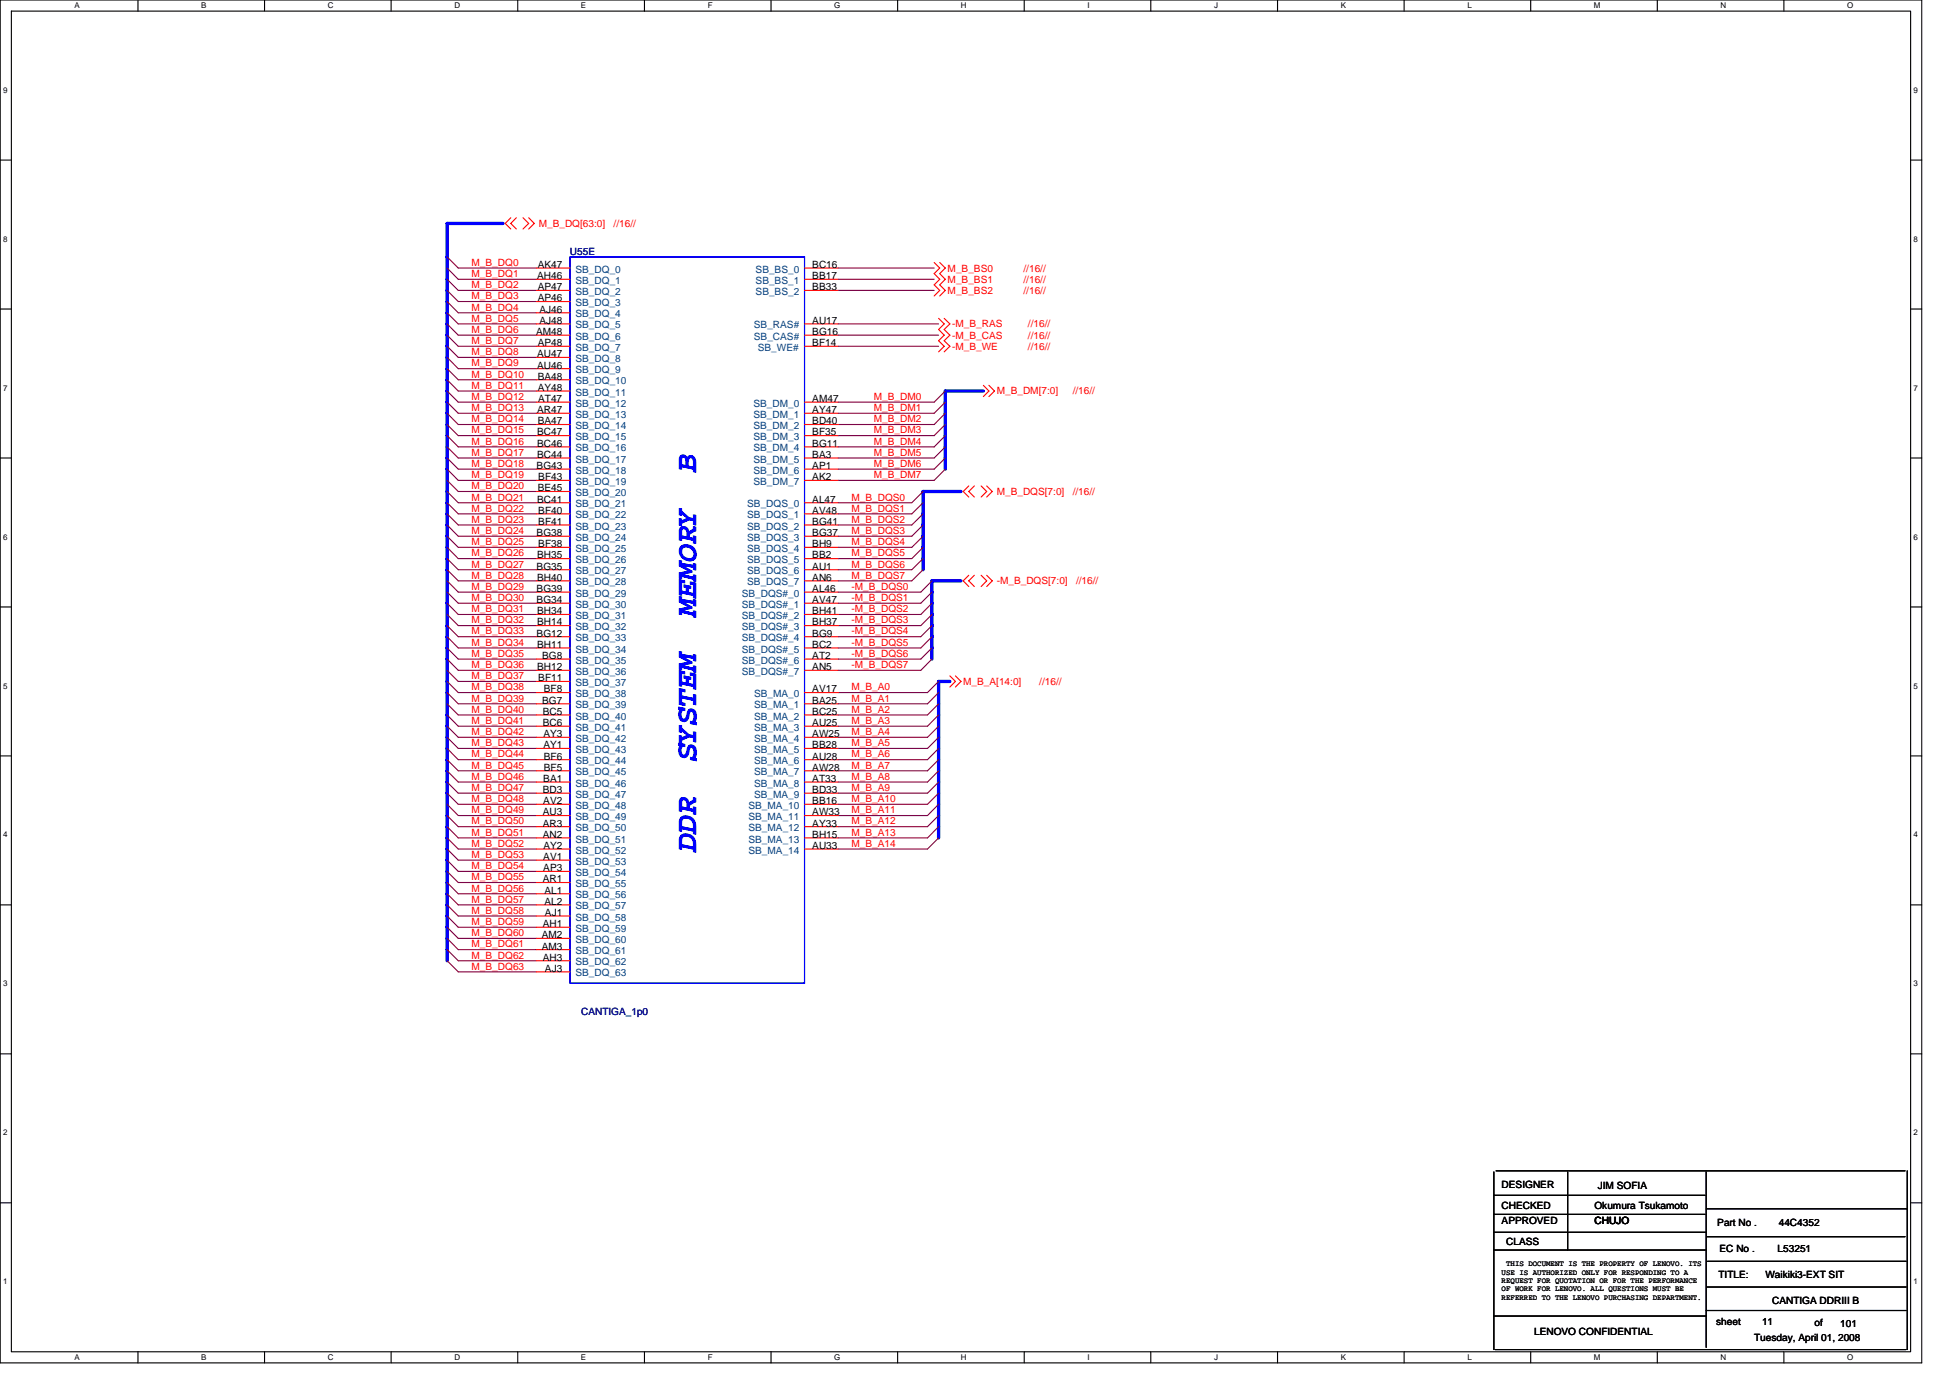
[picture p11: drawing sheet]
<svg xmlns="http://www.w3.org/2000/svg" width="297mm" height="210mm" viewBox="0 0 297 210" stroke-linecap="round" stroke-linejoin="round" font-family="sans-serif">
<path d="M0 0h292.7v207.6h-292.7zM1.7 1.7h289.3v204.2h-289.3z" fill="none" stroke="#000" stroke-width=".17"/>
<g fill="#fff">
<path d="M11.4 .2h.7v1.3h-.7z"/>
<path d="M11.4 206.1h.7v1.3h-.7z"/>
</g>
<path d="M21 0v1.7M21 205.9v1.7" fill="none" stroke="#000" stroke-width=".17"/>
<g fill="#fff">
<path d="M30.6 .2h.8v1.3h-.8z"/>
<path d="M30.6 206.1h.8v1.3h-.8z"/>
</g>
<path d="M40.3 0v1.7M40.3 205.9v1.7" fill="none" stroke="#000" stroke-width=".17"/>
<g fill="#fff">
<path d="M49.9 .2h.9v1.3h-.9z"/>
<path d="M49.9 206.1h.9v1.3h-.9z"/>
</g>
<path d="M59.6 0v1.7M59.6 205.9v1.7" fill="none" stroke="#000" stroke-width=".17"/>
<g fill="#fff">
<path d="M69.2 .2h.9v1.3h-.9z"/>
<path d="M69.2 206.1h.9v1.3h-.9z"/>
</g>
<path d="M78.9 0v1.7M78.9 205.9v1.7" fill="none" stroke="#000" stroke-width=".17"/>
<g fill="#fff">
<path d="M88.5 .2h.8v1.3h-.8z"/>
<path d="M88.5 206.1h.8v1.3h-.8z"/>
</g>
<path d="M98.2 0v1.7M98.2 205.9v1.7" fill="none" stroke="#000" stroke-width=".17"/>
<g fill="#fff">
<path d="M107.8 .2h.7v1.3h-.7z"/>
<path d="M107.8 206.1h.7v1.3h-.7z"/>
</g>
<path d="M117.5 0v1.7M117.5 205.9v1.7" fill="none" stroke="#000" stroke-width=".17"/>
<g fill="#fff">
<path d="M127.1 .2h.9v1.3h-.9z"/>
<path d="M127.1 206.1h.9v1.3h-.9z"/>
</g>
<path d="M136.7 0v1.7M136.7 205.9v1.7" fill="none" stroke="#000" stroke-width=".17"/>
<g fill="#fff">
<path d="M146.4 .2h.8v1.3h-.8z"/>
<path d="M146.4 206.1h.8v1.3h-.8z"/>
</g>
<path d="M156 0v1.7M156 205.9v1.7" fill="none" stroke="#000" stroke-width=".17"/>
<g fill="#fff">
<path d="M165.6 .2h.4v1.3h-.4z"/>
<path d="M165.6 206.1h.4v1.3h-.4z"/>
</g>
<path d="M175.3 0v1.7M175.3 205.9v1.7" fill="none" stroke="#000" stroke-width=".17"/>
<g fill="#fff">
<path d="M184.9 .2h.6v1.3h-.6z"/>
<path d="M184.9 206.1h.6v1.3h-.6z"/>
</g>
<path d="M194.6 0v1.7M194.6 205.9v1.7" fill="none" stroke="#000" stroke-width=".17"/>
<g fill="#fff">
<path d="M204.2 .2h.8v1.3h-.8z"/>
<path d="M204.2 206.1h.8v1.3h-.8z"/>
</g>
<path d="M213.9 0v1.7M213.9 205.9v1.7" fill="none" stroke="#000" stroke-width=".17"/>
<g fill="#fff">
<path d="M223.5 .2h.7v1.3h-.7z"/>
<path d="M223.5 206.1h.7v1.3h-.7z"/>
</g>
<path d="M233.2 0v1.7M233.2 205.9v1.7" fill="none" stroke="#000" stroke-width=".17"/>
<g fill="#fff">
<path d="M242.8 .2h1v1.3h-1z"/>
<path d="M242.8 206.1h1v1.3h-1z"/>
</g>
<path d="M252.5 0v1.7M252.5 205.9v1.7" fill="none" stroke="#000" stroke-width=".17"/>
<g fill="#fff">
<path d="M262.1 .2h.8v1.3h-.8z"/>
<path d="M262.1 206.1h.8v1.3h-.8z"/>
</g>
<path d="M271.7 0v1.7M271.7 205.9v1.7" fill="none" stroke="#000" stroke-width=".17"/>
<g fill="#fff">
<path d="M281.4 .2h.9v1.3h-.9z"/>
<path d="M281.4 206.1h.9v1.3h-.9z"/>
<path d="M.5 13h.6v1.4h-.6z"/>
<path d="M291.5 13h.6v1.4h-.6z"/>
<path d="M.5 35.7h.6v1.4h-.6z"/>
<path d="M291.5 35.7h.6v1.4h-.6z"/>
</g>
<path d="M0 24.4h1.7M291 24.4h1.7" fill="none" stroke="#000" stroke-width=".17"/>
<g fill="#fff">
<path d="M.5 58.4h.6v1.4h-.6z"/>
<path d="M291.5 58.4h.6v1.4h-.6z"/>
</g>
<path d="M0 47.1h1.7M291 47.1h1.7" fill="none" stroke="#000" stroke-width=".17"/>
<g fill="#fff">
<path d="M.5 81.1h.6v1.3h-.6z"/>
<path d="M291.5 81.1h.6v1.3h-.6z"/>
</g>
<path d="M0 69.8h1.7M291 69.8h1.7" fill="none" stroke="#000" stroke-width=".17"/>
<g fill="#fff">
<path d="M.5 103.8h.6v1.3h-.6z"/>
<path d="M291.5 103.8h.6v1.3h-.6z"/>
</g>
<path d="M0 92.5h1.7M291 92.5h1.7" fill="none" stroke="#000" stroke-width=".17"/>
<g fill="#fff">
<path d="M.5 126.5h.6v1.3h-.6z"/>
<path d="M291.5 126.5h.6v1.3h-.6z"/>
</g>
<path d="M0 115.1h1.7M291 115.1h1.7" fill="none" stroke="#000" stroke-width=".17"/>
<g fill="#fff">
<path d="M.5 149.2h.6v1.3h-.6z"/>
<path d="M291.5 149.2h.6v1.3h-.6z"/>
</g>
<path d="M0 137.8h1.7M291 137.8h1.7" fill="none" stroke="#000" stroke-width=".17"/>
<g fill="#fff">
<path d="M.5 171.9h.6v1.3h-.6z"/>
<path d="M291.5 171.9h.6v1.3h-.6z"/>
</g>
<path d="M0 160.5h1.7M291 160.5h1.7" fill="none" stroke="#000" stroke-width=".17"/>
<g fill="#fff">
<path d="M.5 194.6h.6v1.3h-.6z"/>
<path d="M291.5 194.6h.6v1.3h-.6z"/>
</g>
<g fill="none" stroke="#000" stroke-width=".17">
<path d="M227.6 178.5v27.1M227.9 178.4h62.3M238.8 178.5v11.9M259.9 178.5v26.7M290.5 178.4v27.2M0 183.2h1.7M227.6 182.1h32.1M227.6 185h32.1M227.6 187.7h32.3M227.6 190.4h32.3M259.9 199.6h30.5M259.9 184.1h30.6"/>
<path d="M260.1 192.1h30.3M260.1 188.4h30.1M260.1 196h30.3M291 183.2h1.7M227.6 200.5h32.3M227.7 205.6h62.7"/>
</g>
<g fill="none" stroke="#800040" stroke-width=".17">
<path d="M68.1 39.1l1.7 1.7h11.9M68.1 56.2l1.7 1.6h11.9M68.1 59.6l1.7 1.7h11.9M68.1 54.4l1.7 1.8h11.9M68.1 44.2l1.7 1.7h11.9M68.1 57.8l1.7 1.8h11.9M68.1 51.1l1.7 1.6h11.9M68.1 45.9l1.7 1.7h11.9M68.1 47.6l1.7 1.7h11.9M68.1 40.8l1.7 1.7h11.9M68.1 49.3l1.7 1.8h11.9M68.1 52.7l1.7 1.7h11.9"/>
<path d="M68.1 42.5l1.7 1.7h11.9M127.7 52.7h15.3M127.7 40.8h14.6M127.7 49.3h15.3M127.7 42.5h14.6M127.7 51.1h15.3M127.7 44.2h14.6M144 59.6l-1.7 1.7h-14.6M68.1 61.3l1.7 1.6h11.9M68.1 69.8l1.7 1.7h11.9M68.1 71.5l1.7 1.7h11.9M68.1 66.4l1.7 1.7h11.9"/>
<path d="M68.1 78.3l1.7 1.7h11.9M68.1 68.1l1.7 1.7h11.9M68.1 74.9l1.7 1.7h11.9M68.1 76.6l1.7 1.7h11.9M68.1 80l1.7 1.7h11.9M68.1 62.9l1.7 1.8h11.9M68.1 73.2l1.7 1.7h11.9M68.1 64.7l1.7 1.7h11.9M140.6 78.3l-1.7 1.7h-11.2M140.6 74.9l-1.7 1.7h-11.2M140.6 76.6l-1.7 1.7h-11.2M140.6 80l-1.7 1.7h-11.2"/>
<path d="M144 61.3l-1.7 1.6h-14.6M144 69.8l-1.7 1.7h-14.6M144 71.5l-1.7 1.7h-14.6M144 66.4l-1.7 1.7h-14.6M144 68.1l-1.7 1.7h-14.6M144 62.9l-1.7 1.8h-14.6M144 64.7l-1.7 1.7h-14.6M68.1 98.7l1.7 1.7h11.9M68.1 95.3l1.7 1.7h11.9M68.1 97l1.7 1.7h11.9M68.1 91.9l1.7 1.7h11.9M68.1 81.7l1.7 1.7h11.9"/>
<path d="M68.1 90.2l1.7 1.7h11.9M68.1 83.4l1.7 1.7h11.9M68.1 85.1l1.7 1.7h11.9M68.1 88.5l1.7 1.7h11.9M68.1 86.8l1.7 1.7h11.9M68.1 93.6l1.7 1.7h11.9M140.6 81.7l-1.7 1.7h-11.2M140.6 83.4l-1.7 1.7h-11.2M140.6 85.1l-1.7 1.7h-11.2M140.6 86.8l-1.7 1.7h-11.2M142 98.7l-1.7 1.7h-12.6M142 95.3l-1.7 1.7h-12.6"/>
<path d="M142 97l-1.7 1.7h-12.6M142 91.9l-1.7 1.7h-12.6M142 90.2l-1.7 1.7h-12.6M142 88.5l-1.7 1.7h-12.6M142 93.6l-1.7 1.7h-12.6M68.1 117.4l1.7 1.7h11.9M68.1 108.9l1.7 1.7h11.9M68.1 110.6l1.7 1.7h11.9M68.1 102.1l1.7 1.7h11.9M68.1 119.1l1.7 1.7h11.9M68.1 103.8l1.7 1.7h11.9M68.1 107.2l1.7 1.7h11.9"/>
<path d="M68.1 105.5l1.7 1.7h11.9M68.1 112.3l1.7 1.7h11.9M68.1 115.7l1.7 1.7h11.9M68.1 114l1.7 1.7h11.9M68.1 100.4l1.7 1.7h11.9M142 100.4l-1.7 1.7h-12.6M143 117.4l-1.7 1.7h-13.6M143 108.9l-1.7 1.7h-13.6M143 110.6l-1.7 1.7h-13.6M143 119.1l-1.7 1.7h-13.6M143 103.8l-1.7 1.7h-13.6M143 107.2l-1.7 1.7h-13.6"/>
<path d="M143 105.5l-1.7 1.7h-13.6M143 112.3l-1.7 1.7h-13.6M143 115.7l-1.7 1.7h-13.6M143 114l-1.7 1.7h-13.6M68.1 125.9l1.7 1.7h11.9M68.1 131l1.7 1.7h11.9M68.1 124.2l1.7 1.7h11.9M68.1 132.7l1.7 1.7h11.9M68.1 137.8l1.7 1.7h11.9M68.1 129.3l1.7 1.7h11.9M68.1 139.5l1.7 1.7h11.9M68.1 136.1l1.7 1.7h11.9"/>
<path d="M68.1 127.6l1.7 1.7h11.9M68.1 120.8l1.7 1.7h11.9M68.1 134.4l1.7 1.7h11.9M68.1 122.5l1.7 1.7h11.9M143 125.9l-1.7 1.7h-13.6M143 124.2l-1.7 1.7h-13.6M143 127.6l-1.7 1.7h-13.6M143 120.8l-1.7 1.7h-13.6M143 122.5l-1.7 1.7h-13.6M68.1 142.9l1.7 1.8h11.9M68.1 141.2l1.7 1.7h11.9M68.1 146.3l1.7 1.7h11.9"/>
<path d="M68.1 144.7l1.7 1.6h11.9"/>
</g>
<path d="M76.6 34h-8.5v112.3M149.8 59.6h-5.8v11.9M146.4 74.9h-5.8v11.9M146.4 88.5h-4.4v11.9M144.7 103.8h-1.7v23.8" fill="none" stroke="#00f" stroke-width=".51"/>
<g fill="none" stroke="#f00" stroke-width=".17">
<path d="M77.8 33.2l-.8 .8 .8 .9M78.7 33.2l-.9 .8 .9 .9M79.7 33.2l.8 .8-.8 .9M80.5 33.2l.9 .8-.9 .9M142.3 40l.8 .8-.8 .9 .8 .8-.8 .9 .8 .8-.8 .9M143.1 40l.9 .8-.9 .9 .9 .8-.9 .9 .9 .8-.9 .9M81.7 40.8h5.1M81.7 42.5h5.1M81.7 57.8h5.1M81.7 59.6h5.1M81.7 44.2h5.1M81.7 45.9h5.1"/>
<path d="M81.7 47.6h5.1M81.7 49.3h5.1M81.7 51.1h5.1M81.7 52.7h5.1M81.7 54.4h5.1M81.7 56.2h5.1M122.6 40.8h5.1M122.6 42.5h5.1M122.6 44.2h5.1M122.6 49.3h5.1M122.6 51.1h5.1M122.6 52.7h5.1"/>
<path d="M143 48.5l.8 .8-.8 .9 .8 .9-.8 .8 .8 .8-.8 .9M143.8 48.5l.9 .8-.9 .9 .9 .9-.9 .8 .9 .8-.9 .9M149.8 58.7l.8 .9-.8 .8M150.6 58.7l.9 .9-.9 .8M81.7 61.3h5.1M81.7 62.9h5.1M81.7 64.7h5.1M81.7 66.4h5.1M81.7 68.1h5.1M81.7 69.8h5.1M81.7 71.5h5.1M81.7 73.2h5.1"/>
<path d="M81.7 74.9h5.1M81.7 76.6h5.1M81.7 78.3h5.1M81.7 80h5.1M122.6 61.3h5.1M122.6 62.9h5.1M122.6 64.7h5.1M122.6 66.4h5.1M122.6 68.1h5.1M122.6 69.8h5.1M122.6 71.5h5.1M122.6 73.2h5.1"/>
<path d="M122.6 76.6h5.1M122.6 78.3h5.1M122.6 80h5.1M147.6 74l-.9 .9 .9 .8M148.4 74l-.8 .9 .8 .8M149.5 74l.8 .9-.8 .8M150.3 74l.8 .9-.8 .8M81.7 81.7h5.1M81.7 83.4h5.1M81.7 85.1h5.1M81.7 86.8h5.1M81.7 88.5h5.1"/>
<path d="M81.7 90.2h5.1M81.7 91.9h5.1M81.7 93.6h5.1M81.7 95.3h5.1M81.7 97h5.1M81.7 98.7h5.1M122.6 81.7h5.1M122.6 83.4h5.1M122.6 85.1h5.1M122.6 86.8h5.1M122.6 88.5h5.1M122.6 90.2h5.1"/>
<path d="M122.6 91.9h5.1M122.6 93.6h5.1M122.6 95.3h5.1M122.6 97h5.1M122.6 98.7h5.1M147.6 87.6l-.9 .9 .9 .8M148.4 87.6l-.8 .9 .8 .8M149.5 87.6l.8 .9-.8 .8M150.3 87.6l.8 .9-.8 .8M81.7 100.4h5.1M81.7 102.1h5.1M81.7 103.8h5.1"/>
<path d="M81.7 105.5h5.1M81.7 107.2h5.1M81.7 108.9h5.1M81.7 110.6h5.1M81.7 112.3h5.1M81.7 114h5.1M81.7 115.7h5.1M81.7 117.4h5.1M81.7 119.1h5.1M122.6 100.4h5.1M122.6 102.1h5.1M122.6 105.5h5.1"/>
<path d="M122.6 107.2h5.1M122.6 108.9h5.1M122.6 110.6h5.1M122.6 112.3h5.1M122.6 114h5.1M122.6 115.7h5.1M122.6 117.4h5.1M122.6 119.1h5.1M144.7 103l.8 .8-.8 .8M145.5 103l.9 .8-.9 .8M81.7 120.8h5.1M81.7 122.5h5.1"/>
<path d="M81.7 124.2h5.1M81.7 125.9h5.1M81.7 127.6h5.1M81.7 129.3h5.1M81.7 131h5.1M81.7 132.7h5.1M81.7 134.4h5.1M81.7 136.1h5.1M81.7 137.8h5.1M81.7 139.5h5.1M122.6 120.8h5.1M122.6 122.5h5.1"/>
<path d="M122.6 124.2h5.1M122.6 125.9h5.1M122.6 127.6h5.1M122.6 129.3h5.1M81.7 141.2h5.1M81.7 142.9h5.1M81.7 144.7h5.1M81.7 146.3h5.1M81.7 148h5.1"/>
</g>
<path d="M86.8 39.1h35.8v110.7h-35.8z" fill="none" stroke="#00f" stroke-width=".17"/>
<g font-size="4.6" fill="#00f">
<text x="106.1" y="71.9" transform="rotate(-90 106.1 71.9)">B</text>
<text x="106.1" y="93.9" transform="rotate(-90 106.1 93.9)">MEMORY</text>
<text x="106.1" y="115.9" transform="rotate(-90 106.1 115.9)">SYSTEM</text>
<text x="106.1" y="129.7" transform="rotate(-90 106.1 129.7)">DDR</text>
</g>
<g font-size="1.5" fill="#f00">
<text x="82.1" y="34.5">M_B_DQ[63:0]</text>
<text x="93.5" y="34.5">//16//</text>
<text x="71.8" y="40.5">M_B_DQ0</text>
<text x="144.4" y="41.4">M_B_BS0</text>
<text x="155.9" y="41.4">//16//</text>
<text x="71.8" y="45.6">M_B_DQ3</text>
<text x="71.8" y="47.3">M_B_DQ4</text>
<text x="71.8" y="42.2">M_B_DQ1</text>
<text x="71.8" y="43.9">M_B_DQ2</text>
<text x="144.4" y="44.8">M_B_BS2</text>
<text x="144.4" y="43.1">M_B_BS1</text>
<text x="155.9" y="44.8">//16//</text>
<text x="155.9" y="43.1">//16//</text>
<text x="71.8" y="52.4">M_B_DQ7</text>
<text x="71.8" y="49">M_B_DQ5</text>
<text x="71.8" y="50.7">M_B_DQ6</text>
<text x="145" y="53.3">-M_B_WE</text>
<text x="145" y="49.9">-M_B_RAS</text>
<text x="145" y="51.6">-M_B_CAS</text>
<text x="156.6" y="49.9">//16//</text>
<text x="156.6" y="51.6">//16//</text>
<text x="156.6" y="53.3">//16//</text>
<text x="71.8" y="57.5">M_B_DQ10</text>
<text x="71.8" y="55.8">M_B_DQ9</text>
<text x="71.8" y="59.2">M_B_DQ11</text>
<text x="71.8" y="54.1">M_B_DQ8</text>
<text x="71.8" y="60.9">M_B_DQ12</text>
<text x="71.8" y="62.6">M_B_DQ13</text>
<text x="71.8" y="64.3">M_B_DQ14</text>
<text x="133.1" y="62.6">M_B_DM1</text>
<text x="133.1" y="60.9">M_B_DM0</text>
<text x="133.1" y="64.3">M_B_DM2</text>
<text x="151.8" y="60.1">M_B_DM[7:0]</text>
<text x="163.4" y="60.1">//16//</text>
<text x="71.8" y="71.1">M_B_DQ18</text>
<text x="71.8" y="67.7">M_B_DQ16</text>
<text x="71.8" y="69.4">M_B_DQ17</text>
<text x="71.8" y="66">M_B_DQ15</text>
<text x="133.1" y="66">M_B_DM3</text>
<text x="133.1" y="71.1">M_B_DM6</text>
<text x="133.1" y="67.7">M_B_DM4</text>
<text x="133.1" y="69.4">M_B_DM5</text>
<text x="71.8" y="72.8">M_B_DQ19</text>
<text x="71.8" y="76.2">M_B_DQ21</text>
<text x="71.8" y="77.9">M_B_DQ22</text>
<text x="71.8" y="74.5">M_B_DQ20</text>
<text x="129.7" y="77.9">M_B_DQS1</text>
<text x="129.7" y="76.2">M_B_DQS0</text>
<text x="133.1" y="72.8">M_B_DM7</text>
<text x="151.8" y="75.4">M_B_DQS[7:0]</text>
<text x="163.4" y="75.4">//16//</text>
<text x="71.8" y="83">M_B_DQ25</text>
<text x="71.8" y="79.6">M_B_DQ23</text>
<text x="71.8" y="81.3">M_B_DQ24</text>
<text x="129.7" y="79.6">M_B_DQS2</text>
<text x="129.7" y="81.3">M_B_DQS3</text>
<text x="129.7" y="83">M_B_DQS4</text>
<text x="71.8" y="84.8">M_B_DQ26</text>
<text x="71.8" y="86.4">M_B_DQ27</text>
<text x="71.8" y="89.9">M_B_DQ29</text>
<text x="71.8" y="88.1">M_B_DQ28</text>
<text x="129.7" y="88.1">M_B_DQS7</text>
<text x="129.7" y="86.4">M_B_DQS6</text>
<text x="129.7" y="84.8">M_B_DQS5</text>
<text x="129.7" y="89.9">-M_B_DQS0</text>
<text x="151.8" y="89">-M_B_DQS[7:0]</text>
<text x="163.9" y="89">//16//</text>
<text x="71.8" y="93.3">M_B_DQ31</text>
<text x="71.8" y="91.5">M_B_DQ30</text>
<text x="71.8" y="95">M_B_DQ32</text>
<text x="129.7" y="95">-M_B_DQS3</text>
<text x="129.7" y="91.5">-M_B_DQS1</text>
<text x="129.7" y="93.3">-M_B_DQS2</text>
<text x="71.8" y="100.1">M_B_DQ35</text>
<text x="71.8" y="96.6">M_B_DQ33</text>
<text x="71.8" y="98.4">M_B_DQ34</text>
<text x="71.8" y="101.8">M_B_DQ36</text>
<text x="129.7" y="98.4">-M_B_DQS5</text>
<text x="129.7" y="101.8">-M_B_DQS7</text>
<text x="129.7" y="100.1">-M_B_DQS6</text>
<text x="129.7" y="96.6">-M_B_DQS4</text>
<text x="71.8" y="103.5">M_B_DQ37</text>
<text x="71.8" y="105.2">M_B_DQ38</text>
<text x="71.8" y="106.9">M_B_DQ39</text>
<text x="129.7" y="106.9">M_B_A1</text>
<text x="129.7" y="105.2">M_B_A0</text>
<text x="146.7" y="104.3">M_B_A[14:0]</text>
<text x="158.3" y="104.3">//16//</text>
<text x="71.8" y="110.3">M_B_DQ41</text>
<text x="71.8" y="112">M_B_DQ42</text>
<text x="71.8" y="108.6">M_B_DQ40</text>
<text x="71.8" y="113.7">M_B_DQ43</text>
<text x="129.7" y="113.7">M_B_A5</text>
<text x="129.7" y="112">M_B_A4</text>
<text x="129.7" y="110.3">M_B_A3</text>
<text x="129.7" y="108.6">M_B_A2</text>
<text x="71.8" y="118.8">M_B_DQ46</text>
<text x="71.8" y="117.1">M_B_DQ45</text>
<text x="71.8" y="115.4">M_B_DQ44</text>
<text x="129.7" y="115.4">M_B_A6</text>
<text x="129.7" y="118.8">M_B_A8</text>
<text x="129.7" y="117.1">M_B_A7</text>
<text x="71.8" y="120.5">M_B_DQ47</text>
<text x="71.8" y="125.6">M_B_DQ50</text>
<text x="71.8" y="122.2">M_B_DQ48</text>
<text x="71.8" y="123.9">M_B_DQ49</text>
<text x="129.7" y="122.2">M_B_A10</text>
<text x="129.7" y="125.6">M_B_A12</text>
<text x="129.7" y="123.9">M_B_A11</text>
<text x="129.7" y="120.5">M_B_A9</text>
<text x="71.8" y="130.7">M_B_DQ53</text>
<text x="71.8" y="129">M_B_DQ52</text>
<text x="71.8" y="127.3">M_B_DQ51</text>
<text x="129.7" y="127.3">M_B_A13</text>
<text x="129.7" y="129">M_B_A14</text>
<text x="71.8" y="132.4">M_B_DQ54</text>
<text x="71.8" y="134.1">M_B_DQ55</text>
<text x="71.8" y="137.5">M_B_DQ57</text>
<text x="71.8" y="135.8">M_B_DQ56</text>
<text x="71.8" y="139.2">M_B_DQ58</text>
<text x="71.8" y="140.9">M_B_DQ59</text>
<text x="71.8" y="142.6">M_B_DQ60</text>
<text x="71.8" y="144.3">M_B_DQ61</text>
<text x="71.8" y="147.7">M_B_DQ63</text>
<text x="71.8" y="146">M_B_DQ62</text>
</g>
<g font-size="1.5">
<text x="81.9" y="40.8">AK47</text>
<text x="123.7" y="40.8">BC16</text>
<text x="81.8" y="42.5">AH46</text>
<text x="81.9" y="44.2">AP47</text>
<text x="81.9" y="45.9">AP46</text>
<text x="82.2" y="47.6">AJ46</text>
<text x="123.7" y="42.5">BB17</text>
<text x="123.7" y="44.2">BB33</text>
<text x="81.7" y="51">AM48</text>
<text x="81.9" y="52.7">AP48</text>
<text x="82.2" y="49.3">AJ48</text>
<text x="123.7" y="51">BG16</text>
<text x="123.7" y="49.3">AU17</text>
<text x="123.7" y="52.7">BF14</text>
<text x="81.8" y="54.4">AU47</text>
<text x="81.8" y="56.1">AU46</text>
<text x="81.9" y="57.8">BA48</text>
<text x="81.9" y="59.5">AY48</text>
<text x="81.8" y="62.9">AR47</text>
<text x="81.9" y="64.6">BA47</text>
<text x="82" y="61.2">AT47</text>
<text x="123.7" y="61.2">AM47</text>
<text x="123.7" y="62.9">AY47</text>
<text x="123.7" y="64.6">BD40</text>
<text x="81.7" y="71.4">BG43</text>
<text x="81.8" y="66.3">BC47</text>
<text x="81.8" y="68.1">BC46</text>
<text x="81.8" y="69.7">BC44</text>
<text x="123.7" y="66.3">BF35</text>
<text x="123.7" y="68.1">BG11</text>
<text x="123.7" y="69.7">BA3</text>
<text x="123.7" y="71.4">AP1</text>
<text x="81.8" y="76.6">BC41</text>
<text x="81.9" y="74.8">BE45</text>
<text x="82" y="73.2">BF43</text>
<text x="123.7" y="73.2">AK2</text>
<text x="123.7" y="76.6">AL47</text>
<text x="81.7" y="81.7">BG38</text>
<text x="82" y="78.3">BF40</text>
<text x="82" y="79.9">BF41</text>
<text x="82" y="83.4">BF38</text>
<text x="123.7" y="78.3">AV48</text>
<text x="123.7" y="79.9">BG41</text>
<text x="123.7" y="81.7">BG37</text>
<text x="123.7" y="83.4">BH9</text>
<text x="81.7" y="86.8">BG35</text>
<text x="81.8" y="85.1">BH35</text>
<text x="81.8" y="88.5">BH40</text>
<text x="123.7" y="85.1">BB2</text>
<text x="123.7" y="86.8">AU1</text>
<text x="123.7" y="88.5">AN6</text>
<text x="81.7" y="90.2">BG39</text>
<text x="81.7" y="91.9">BG34</text>
<text x="81.8" y="93.6">BH34</text>
<text x="81.8" y="95.3">BH14</text>
<text x="123.7" y="90.2">AL46</text>
<text x="123.7" y="91.9">AV47</text>
<text x="123.7" y="93.6">BH41</text>
<text x="123.7" y="95.3">BH37</text>
<text x="81.7" y="97">BG12</text>
<text x="81.8" y="98.7">BH11</text>
<text x="82.6" y="100.4">BG8</text>
<text x="123.7" y="97">BG9</text>
<text x="123.7" y="98.7">BC2</text>
<text x="123.7" y="100.4">AT2</text>
<text x="81.8" y="102.1">BH12</text>
<text x="82" y="103.8">BF11</text>
<text x="82.6" y="107.2">BG7</text>
<text x="82.8" y="105.5">BF8</text>
<text x="123.7" y="105.5">AV17</text>
<text x="123.7" y="107.2">BA25</text>
<text x="123.7" y="102.1">AN5</text>
<text x="82.7" y="108.9">BC5</text>
<text x="82.7" y="110.6">BC6</text>
<text x="82.8" y="112.3">AY3</text>
<text x="82.8" y="114">AY1</text>
<text x="123.7" y="108.9">BC25</text>
<text x="123.7" y="110.6">AU25</text>
<text x="123.7" y="112.3">AW25</text>
<text x="123.7" y="114">BB28</text>
<text x="82.8" y="119.1">BA1</text>
<text x="82.8" y="115.7">BF6</text>
<text x="82.8" y="117.4">BF5</text>
<text x="123.7" y="115.7">AU28</text>
<text x="123.7" y="117.4">AW28</text>
<text x="123.7" y="119.1">AT33</text>
<text x="82.7" y="120.8">BD3</text>
<text x="82.7" y="124.2">AU3</text>
<text x="82.7" y="125.9">AR3</text>
<text x="82.8" y="122.5">AV2</text>
<text x="123.7" y="120.8">BD33</text>
<text x="123.7" y="122.5">BB16</text>
<text x="123.7" y="124.2">AW33</text>
<text x="123.7" y="125.9">AY33</text>
<text x="82.7" y="127.6">AN2</text>
<text x="82.8" y="131">AV1</text>
<text x="82.8" y="129.3">AY2</text>
<text x="123.7" y="127.6">BH15</text>
<text x="123.7" y="129.3">AU33</text>
<text x="82.7" y="134.4">AR1</text>
<text x="82.8" y="132.7">AP3</text>
<text x="82.9" y="136.1">AL1</text>
<text x="82.9" y="137.8">AL2</text>
<text x="82.5" y="142.9">AM2</text>
<text x="82.7" y="141.2">AH1</text>
<text x="83" y="139.5">AJ1</text>
<text x="82.5" y="144.6">AM3</text>
<text x="82.7" y="146.3">AH3</text>
<text x="83" y="148">AJ3</text>
<text x="228.7" y="180.9">DESIGNER</text>
<text x="228.7" y="184.1">CHECKED</text>
<text x="242.9" y="184.1">Okumura Tsukamoto</text>
<text x="243.4" y="181.1">JIM SOFIA</text>
<text x="228.7" y="186.5">APPROVED</text>
<text x="229.4" y="189.6">CLASS</text>
<text x="242.9" y="186.5">CHUJO</text>
<text x="261.6" y="186.7">Part No .</text>
<text x="261.9" y="190.8">EC No .</text>
<text x="270.8" y="190.8">L53251</text>
<text x="271" y="186.7">44C4352</text>
<text x="261.8" y="194.7">TITLE:</text>
<text x="268.9" y="194.7">Waikiki3-EXT SIT</text>
<text x="233.7" y="203.4">LENOVO CONFIDENTIAL</text>
<text x="261.4" y="201.8">sheet</text>
<text x="268.4" y="201.8">11</text>
<text x="269.9" y="198.6">CANTIGA DDRIII B</text>
<text x="276.4" y="202">of</text>
<text x="280.3" y="202.2">101</text>
<text x="267.2" y="204.2">Tuesday, April 01, 2008</text>
</g>
<g font-size="1.5" fill="#000080">
<text x="86.8" y="38.8">U55E</text>
<text x="88.5" y="154.5">CANTIGA_1p0</text>
</g>
<g font-size="1.5" fill="#004080">
<text x="87.7" y="41.5">SB_DQ_0</text>
<text x="115.1" y="41.5">SB_BS_0</text>
<text x="87.7" y="43.2">SB_DQ_1</text>
<text x="87.7" y="44.9">SB_DQ_2</text>
<text x="87.7" y="46.6">SB_DQ_3</text>
<text x="115.1" y="43.2">SB_BS_1</text>
<text x="115.1" y="44.9">SB_BS_2</text>
<text x="87.7" y="48.3">SB_DQ_4</text>
<text x="87.7" y="50">SB_DQ_5</text>
<text x="87.7" y="51.8">SB_DQ_6</text>
<text x="87.7" y="53.4">SB_DQ_7</text>
<text x="114.8" y="51.8">SB_CAS#</text>
<text x="114.8" y="50">SB_RAS#</text>
<text x="115.4" y="53.4">SB_WE#</text>
<text x="87.7" y="58.5">SB_DQ_10</text>
<text x="87.7" y="55.1">SB_DQ_8</text>
<text x="87.7" y="56.9">SB_DQ_9</text>
<text x="87.7" y="60.3">SB_DQ_11</text>
<text x="87.7" y="62">SB_DQ_12</text>
<text x="87.7" y="63.6">SB_DQ_13</text>
<text x="87.7" y="65.4">SB_DQ_14</text>
<text x="114.8" y="62">SB_DM_0</text>
<text x="114.8" y="63.6">SB_DM_1</text>
<text x="114.8" y="65.4">SB_DM_2</text>
<text x="87.7" y="67.1">SB_DQ_15</text>
<text x="87.7" y="68.8">SB_DQ_16</text>
<text x="87.7" y="70.5">SB_DQ_17</text>
<text x="114.8" y="67.1">SB_DM_3</text>
<text x="114.8" y="68.8">SB_DM_4</text>
<text x="114.8" y="70.5">SB_DM_5</text>
<text x="87.7" y="72.2">SB_DQ_18</text>
<text x="87.7" y="73.9">SB_DQ_19</text>
<text x="87.7" y="75.6">SB_DQ_20</text>
<text x="87.7" y="77.3">SB_DQ_21</text>
<text x="113.8" y="77.3">SB_DQS_0</text>
<text x="114.8" y="72.2">SB_DM_6</text>
<text x="114.8" y="73.9">SB_DM_7</text>
<text x="87.7" y="79">SB_DQ_22</text>
<text x="87.7" y="80.7">SB_DQ_23</text>
<text x="87.7" y="82.4">SB_DQ_24</text>
<text x="113.8" y="79">SB_DQS_1</text>
<text x="113.8" y="80.7">SB_DQS_2</text>
<text x="113.8" y="82.4">SB_DQS_3</text>
<text x="87.7" y="84.1">SB_DQ_25</text>
<text x="87.7" y="85.8">SB_DQ_26</text>
<text x="87.7" y="87.5">SB_DQ_27</text>
<text x="87.7" y="89.2">SB_DQ_28</text>
<text x="113.8" y="84.1">SB_DQS_4</text>
<text x="113.8" y="85.8">SB_DQS_5</text>
<text x="113.8" y="87.5">SB_DQS_6</text>
<text x="113.8" y="89.2">SB_DQS_7</text>
<text x="87.7" y="90.9">SB_DQ_29</text>
<text x="87.7" y="92.6">SB_DQ_30</text>
<text x="87.7" y="94.3">SB_DQ_31</text>
<text x="87.7" y="96">SB_DQ_32</text>
<text x="113" y="90.9">SB_DQS#_0</text>
<text x="113" y="92.6">SB_DQS#_1</text>
<text x="113" y="94.3">SB_DQS#_2</text>
<text x="113" y="96">SB_DQS#_3</text>
<text x="87.7" y="97.7">SB_DQ_33</text>
<text x="87.7" y="99.4">SB_DQ_34</text>
<text x="87.7" y="101.1">SB_DQ_35</text>
<text x="113" y="97.7">SB_DQS#_4</text>
<text x="113" y="99.4">SB_DQS#_5</text>
<text x="113" y="101.1">SB_DQS#_6</text>
<text x="87.7" y="102.8">SB_DQ_36</text>
<text x="87.7" y="104.5">SB_DQ_37</text>
<text x="87.7" y="106.2">SB_DQ_38</text>
<text x="87.7" y="107.9">SB_DQ_39</text>
<text x="113" y="102.8">SB_DQS#_7</text>
<text x="114.9" y="106.2">SB_MA_0</text>
<text x="114.9" y="107.9">SB_MA_1</text>
<text x="87.7" y="109.6">SB_DQ_40</text>
<text x="87.7" y="111.3">SB_DQ_41</text>
<text x="87.7" y="113">SB_DQ_42</text>
<text x="114.9" y="109.6">SB_MA_2</text>
<text x="114.9" y="111.3">SB_MA_3</text>
<text x="114.9" y="113">SB_MA_4</text>
<text x="87.7" y="114.7">SB_DQ_43</text>
<text x="87.7" y="116.4">SB_DQ_44</text>
<text x="87.7" y="118.1">SB_DQ_45</text>
<text x="87.7" y="119.8">SB_DQ_46</text>
<text x="114.9" y="114.7">SB_MA_5</text>
<text x="114.9" y="116.4">SB_MA_6</text>
<text x="114.9" y="118.1">SB_MA_7</text>
<text x="114.9" y="119.8">SB_MA_8</text>
<text x="87.7" y="121.5">SB_DQ_47</text>
<text x="87.7" y="123.2">SB_DQ_48</text>
<text x="87.7" y="124.9">SB_DQ_49</text>
<text x="114" y="123.2">SB_MA_10</text>
<text x="114" y="124.9">SB_MA_11</text>
<text x="114.9" y="121.5">SB_MA_9</text>
<text x="87.7" y="126.6">SB_DQ_50</text>
<text x="87.7" y="128.3">SB_DQ_51</text>
<text x="87.7" y="130">SB_DQ_52</text>
<text x="87.7" y="131.7">SB_DQ_53</text>
<text x="114" y="126.6">SB_MA_12</text>
<text x="114" y="128.3">SB_MA_13</text>
<text x="114" y="130">SB_MA_14</text>
<text x="87.7" y="133.4">SB_DQ_54</text>
<text x="87.7" y="135.1">SB_DQ_55</text>
<text x="87.7" y="136.8">SB_DQ_56</text>
<text x="87.7" y="138.5">SB_DQ_57</text>
<text x="87.7" y="140.2">SB_DQ_58</text>
<text x="87.7" y="141.9">SB_DQ_59</text>
<text x="87.7" y="143.6">SB_DQ_60</text>
<text x="87.7" y="145.4">SB_DQ_61</text>
<text x="87.7" y="147">SB_DQ_62</text>
<text x="87.7" y="148.7">SB_DQ_63</text>
</g>
<g font-size="1.2">
<text x="11.4" y="1.2">A</text>
<text x="30.6" y="1.2">B</text>
<text x="49.9" y="1.2">C</text>
<text x="69.2" y="1.2">D</text>
<text x="88.5" y="1.2">E</text>
<text x="107.8" y="1.2">F</text>
<text x="127.1" y="1.2">G</text>
<text x="146.4" y="1.2">H</text>
<text x="165.6" y="1.2">I</text>
<text x="184.9" y="1.2">J</text>
<text x="204.2" y="1.2">K</text>
<text x="223.5" y="1.2">L</text>
<text x="242.8" y="1.2">M</text>
<text x="262.1" y="1.2">N</text>
<text x="281.4" y="1.2">O</text>
<text x=".5" y="14.1">9</text>
<text x="291.5" y="14.1">9</text>
<text x=".5" y="36.8">8</text>
<text x="291.5" y="36.8">8</text>
<text x=".5" y="59.5">7</text>
<text x="291.5" y="59.5">7</text>
<text x=".5" y="82.2">6</text>
<text x="291.5" y="82.2">6</text>
<text x=".5" y="104.9">5</text>
<text x="291.5" y="104.9">5</text>
<text x=".5" y="127.6">4</text>
<text x="291.5" y="127.6">4</text>
<text x=".5" y="150.3">3</text>
<text x="291.5" y="150.3">3</text>
<text x=".5" y="173">2</text>
<text x="291.5" y="173">2</text>
<text x=".5" y="195.6">1</text>
<text x="228.7" y="194.2">USE IS AUTHORIZED ONLY FOR RESPONDING TO A</text>
<text x="228.7" y="195.5">REQUEST FOR QUOTATION OR FOR THE PERFORMANCE</text>
<text x="228.7" y="196.7">OF WORK FOR LENOVO. ALL QUESTIONS MUST BE</text>
<text x="228.7" y="198">REFERRED TO THE LENOVO PURCHASING DEPARTMENT.</text>
<text x="229.4" y="192.9">THIS DOCUMENT IS THE PROPERTY OF LENOVO. ITS</text>
<text x="291.5" y="195.6">1</text>
<text x="11.4" y="207.2">A</text>
<text x="30.6" y="207.2">B</text>
<text x="49.9" y="207.2">C</text>
<text x="69.2" y="207.2">D</text>
<text x="88.5" y="207.2">E</text>
<text x="107.8" y="207.2">F</text>
<text x="127.1" y="207.2">G</text>
<text x="146.4" y="207.2">H</text>
<text x="165.6" y="207.2">I</text>
<text x="184.9" y="207.2">J</text>
<text x="204.2" y="207.2">K</text>
<text x="223.5" y="207.2">L</text>
<text x="242.8" y="207.2">M</text>
<text x="262.1" y="207.2">N</text>
<text x="281.4" y="207.2">O</text>
</g>
</svg>
